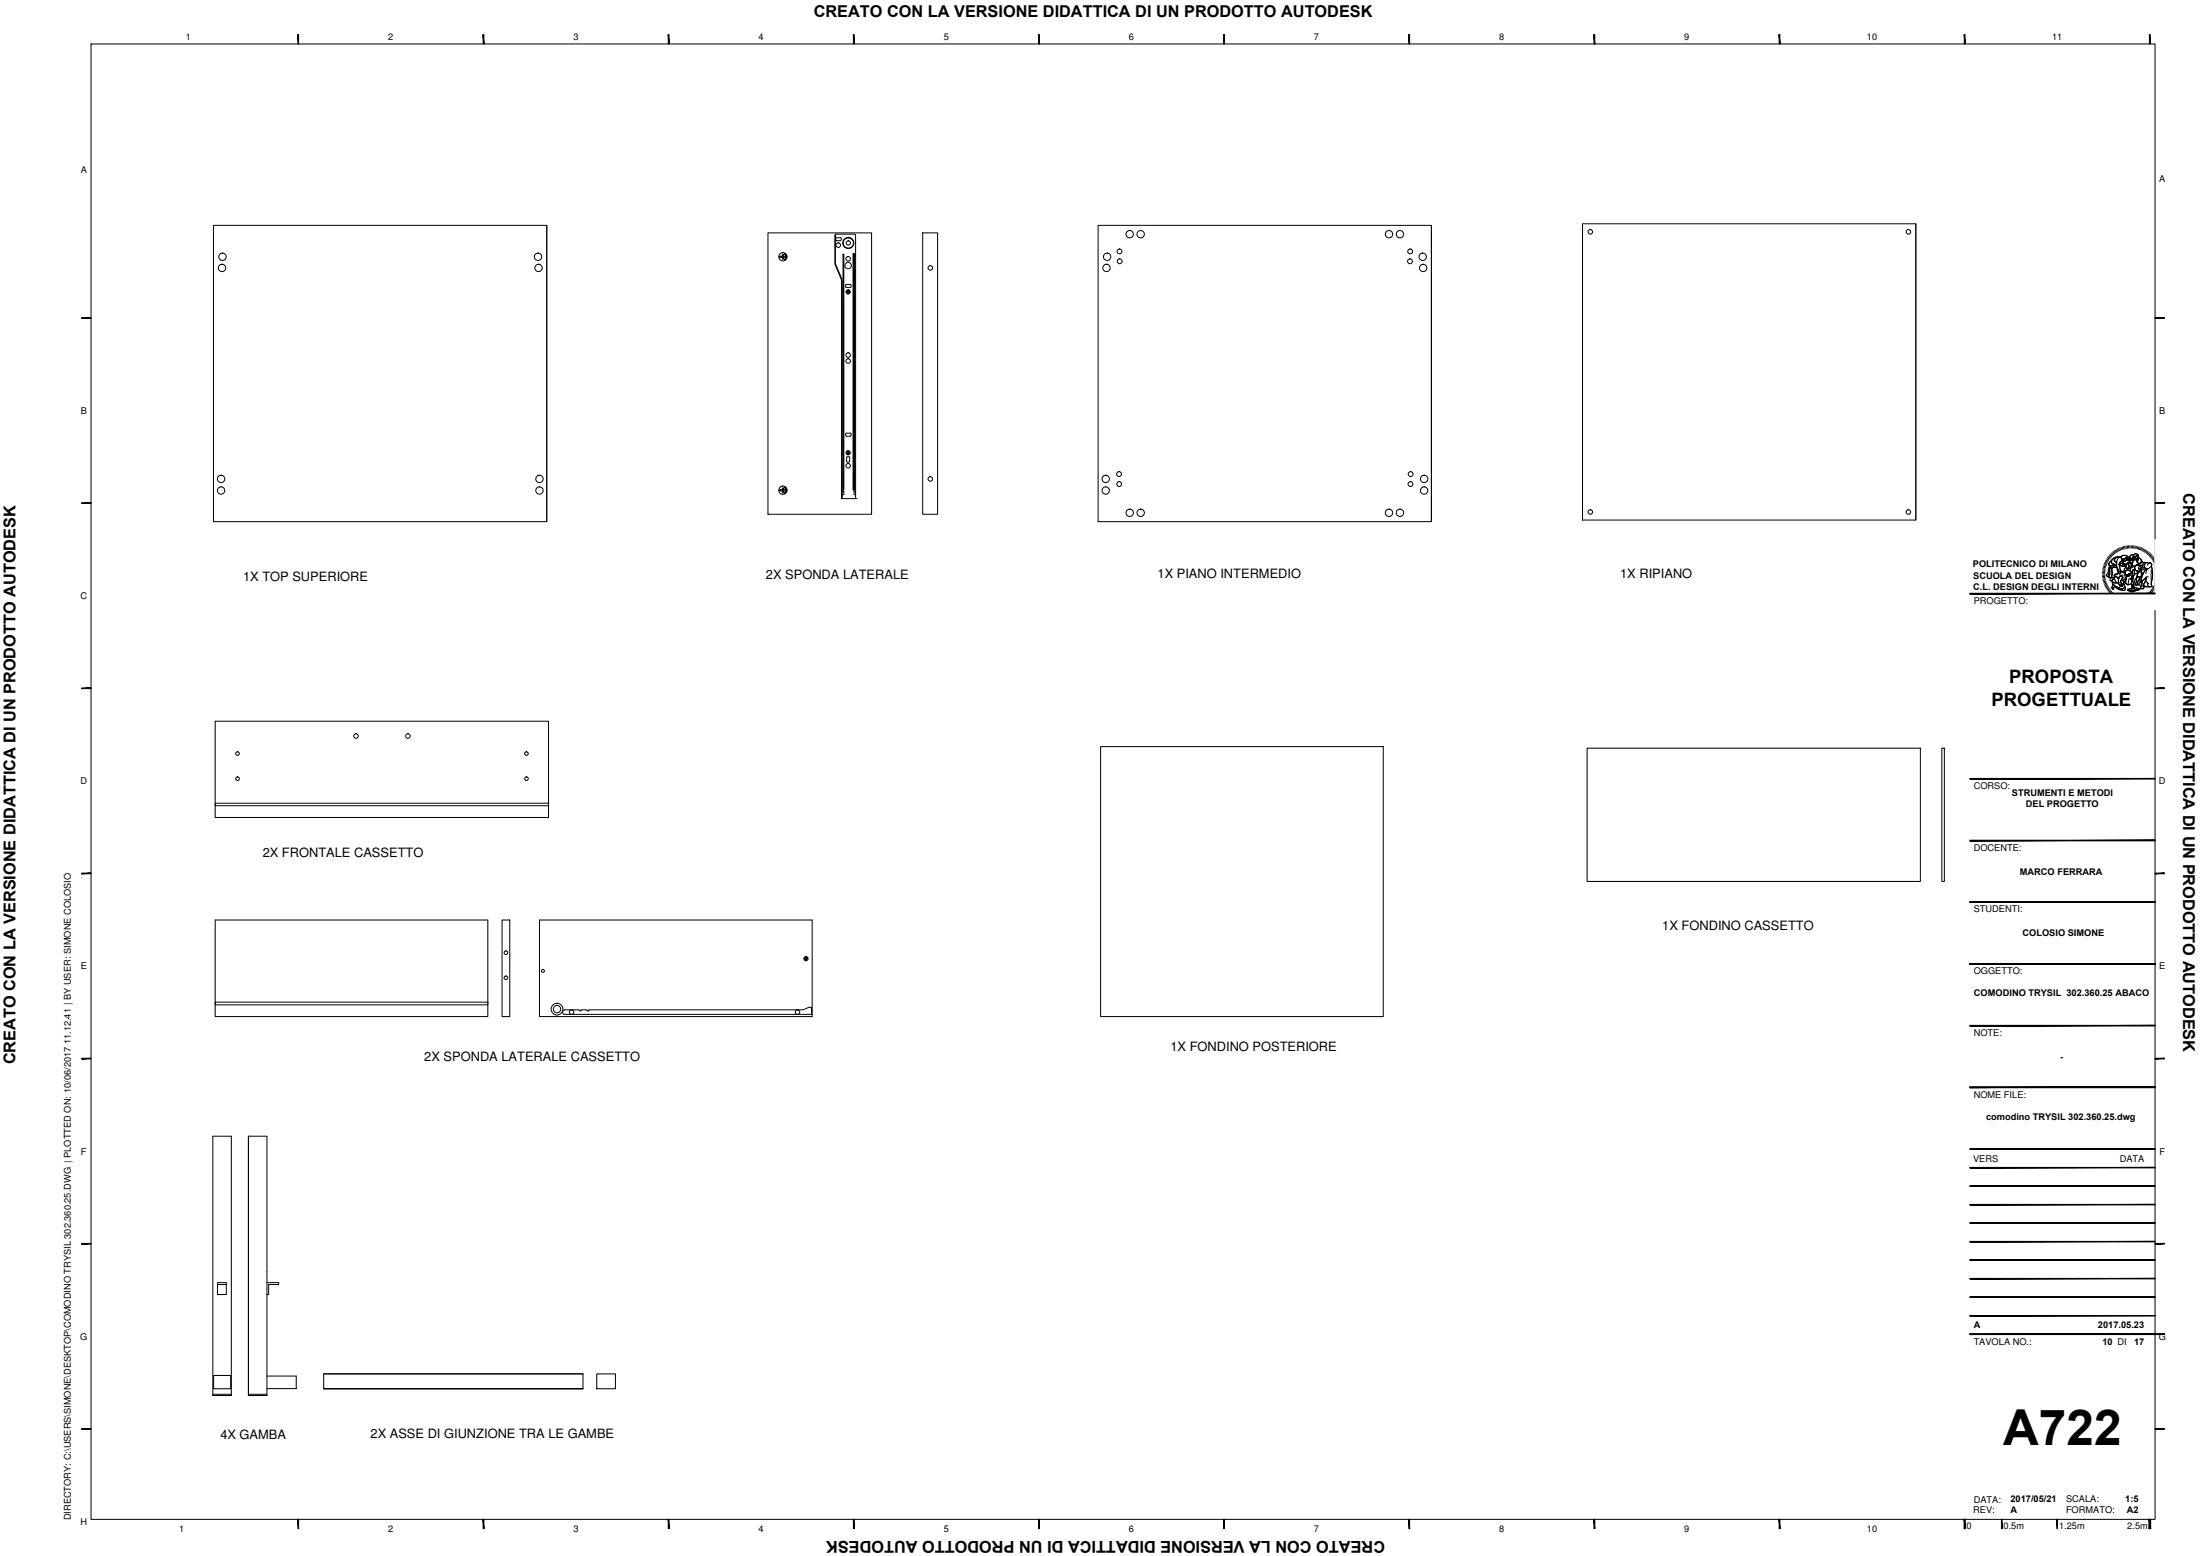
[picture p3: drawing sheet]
<svg xmlns="http://www.w3.org/2000/svg" width="594mm" height="420mm" viewBox="0 0 594 420" stroke-linecap="round" stroke-linejoin="round" font-family="sans-serif">
<g fill="none" stroke="#000" stroke-width=".27">
<path d="M24.6 11.9h557.3v398.4h-557.3zM80.5 9.4h.1v2.5zM80.5 9.4l.1 2.5h-.1zM130.5 9.4h.2v2.5zM130.5 9.4l.2 2.5h-.2zM180.5 9.4h.2v2.5zM180.5 9.4l.2 2.5h-.2zM230.4 9.4h.3v2.5zM230.4 9.4l.3 2.5h-.3zM280.4 9.4h.3v2.5zM280.4 9.4l.3 2.5h-.3zM330.4 9.4h.3v2.5z"/>
<path d="M330.4 9.4l.3 2.5h-.3zM380.4 9.4h.2v2.5zM380.4 9.4l.2 2.5h-.2zM430.4 9.4h.2v2.5zM430.4 9.4l.2 2.5h-.2zM480.4 9.4h.2v2.5zM480.4 9.4l.2 2.5h-.2zM530.4 9.4h.2v2.5zM530.4 9.4l.2 2.5h-.2zM580.4 9.4h.2v2.5zM580.4 9.4l.2 2.5h-.2zM57.6 60.8h90v80.1h-90z"/>
<path d="M147.6 60.8v80.1M207.4 62.9h28v76h-28zM210.5 69.4l.2-.2v.3zM211.3 69.2v-.5h.3v.5M211.3 69.5v.5h.3v-.5M211.3 69.2h-.5v.3h.5M211.3 69.2l.3 .3M211.6 69.2h.5v.3h-.5M211.6 69.2l-.3 .3M211.8 70l.1 .2zM211.9 70l.3-.7-.4-.7a.77 .77 0 0 1 .6 .7 .77 .77 0 0 1-.4 .8M225.5 63.7v7.6l1.7 4.3v59h4.2"/>
<path d="M225.6 63.3v7.9l1.8 4.4v59M225.7 63.2h5M225.8 63.2l-.3 .4M225.8 64.2h1.2M225.8 65h1.2M225.8 64.2l-.1 .4 .1 .3M227 64.2l.2 .4-.2 .3M227.7 68.6h.2v63.7h-.2zM228.5 76.8h1.2l.2 .4-.2 .4M228.5 77.6h1.2M228.5 76.8l-.2 .4 .2 .4M228.9 78.8h-.3v.1h.3"/>
<path d="M228.9 78.9v.4h.2v-.4M228.9 78.8v-.3h.2v.3M228.9 78.8l.2 .1M229.1 78.8h.3v.1h-.3M229.1 78.8l-.2 .1M230.4 68.5h.2v63.8h-.2zM230.6 68.5h.1v63.8h-.1v-62.4M230.7 63.2l.3 .4M231 63.6v71M249.2 62.9h4v76h-4zM296.5 60.8h90v80.1h-90zM386.5 60.8v80.1"/>
<path d="M427.3 60.4h90v80h-90zM517.3 60.4v80M22.1 86l2.5-.2v.2zM22.1 85.8h2.5l-2.5 .2zM227.2 80.1h.2M581.9 86l2.5-.2v.2zM581.9 85.8h2.5l-2.5 .2zM228.5 117h1.2M228.5 117.8h1.2M228.5 117l-.2 .3 .2 .4M229.7 117l.2 .3-.2 .4M22.1 135.9l2.5-.1v.1z"/>
<path d="M22.1 135.8h2.5l-2.5 .1zM210.5 132.4l.2-.2v.4zM211.3 132.6v.5h.3v-.5M211.3 132.2v-.4h.3v.4M211.3 132.2h-.5v.4h.5M211.3 132.2l.3 .4M211.6 132.2h.5v.4h-.5M211.6 132.2l-.3 .4M211.8 131.6l.1-.1-.1 .3zM211.9 131.7l.3 .7-.3 .8M212 131.6a.91 .91 0 0 1-.1 1.6M227.4 132.6h.5v1h-.5"/>
<path d="M228.6 124.6l.4 .2 .4-.2M228.9 122.1h-.3v.3h.3M228.9 122.4v.3h.2v-.3M228.9 122.1v-.3h.2v.3M228.9 122.1l.2 .3M229.1 122.1h.3v.3h-.3M229.1 122.1l-.2 .3M229.4 123.5l-.4-.2-.4 .2v1.2M229.4 123.5v1.2M231 132.6h-.4v1h.4M581.9 135.9l2.5-.1v.1zM581.9 135.8h2.5l-2.5 .1z"/>
<path d="M567.7 154.6l.7 .1M567.7 155h.7M567.8 154.2l.6 .1M567.8 153.9l.6 .1M567.8 153.6l.7 .1M567.9 153.2l.7 .1M568 152.8l.6 .2M568.1 152.5l.7 .2M568.2 152.2l.7 .2M568.4 151.9l.6 .2M568.4 155.3h-.7M568.4 155.6l-.7 .1"/>
<path d="M568.4 155.9l-.6 .1M568.5 156.3l-.7 .1M568.5 151.5l.7 .3M568.6 156.6l-.7 .1M568.6 156.9l-.6 .2M568.7 151.2l.6 .3M568.7 157.2l-.6 .2M568.9 157.5l-.7 .2M568.9 150.9l.6 .4M569 157.8l-.6 .3M569.1 150.6l.5 .4M569.1 158.1l-.6 .3"/>
<path d="M569.3 158.4l-.6 .3M569.3 150.3l.5 .4M569.5 158.7l-.6 .3M569.5 150l.5 .5M569.6 152.6l1.4 .3 .5-.4 .1 .6h-1.7l-.3-.1zM569.6 152.6l.1 .4M569.6 158.9l-.5 .4M569.8 149.8l.5 .5M569.8 153.1l-.3 .6-.1 1.3-.3 .6 .4 .2M569.8 159.2l-.5 .4M569.9 151.6l.3-.2v.5l.2 .3 1.1 .4-.5 .3-1.3-.2-.3-.5zM569.9 153.3l.6-.1-.2 .4-.1 2.4-.8-.2z"/>
<path d="M570 149.5l.5 .5M570 159.5l-.5 .4M570 153.1l-.3 .5v1.5l-.3 .7 .8 .2M570.2 151.4l-.5 .5a.44 .44 0 0 0-.3 .4 .44 .44 0 0 0 .4 .4h.7l.5 .2 .5-.4M570.2 159.7l-.5 .5M570.3 149.3l.4 .5M570.3 151.1l.4-.3a1.55 1.55 0 0 1 1.5-.4l-.9 .3-.4 .4 .2 .4 .5 .3-.1 .8-1.1-.4-.2-.3zM570.3 156.7v.3l.5 .3 1 .1 .3-.2M570.4 157.1l1 .3 .7-.2 .1 .5 .3 .3-.1 .3 .3-.3 .2 .4-.1-.5 .3 .4-.2-.5 .4 .2-.8-.7 .3-.7a1.36 1.36 0 0 1 .8 1.4v.7l-.5 .3h-.4l-1.4-.7a1.51 1.51 0 0 1-.9-1.2zM570.4 157.1a1.53 1.53 0 0 0 1 1.3l1.8 .8M570.4 160l-.4 .4M570.5 153.2l1.1-.1 .6 1.2v.5l-1.3 .5 .2 .4-.1 .2a.24 .24 0 0 1-.2 .3 .24 .24 0 0 1-.3-.2l-.3-.3 .1-2.1z"/>
<path d="M570.5 153.2l-.2 .4v2.4M570.6 157.7l.8 .7 1.3 .6 .8-.2 .2-.5 .2 .3v.5l-.6 .3-1-.2-1.1-.7-.3 .1a.22 .22 0 0 0-.3 .1 .22 .22 0 0 0 .2 .3l-.3 .1-.2-.4zM570.6 157.7l-.3 1 .2 .4 .3-.1-.2-.2 .1-.2 .5-.1 1.1 .7 1.3 .2 .3-.3-.1-.7M570.6 149l.4 .6M570.8 156.2l-.8-.1-.2 .7 .2 .1 .6-.4h.4l.4 .5M570.8 148.8l.4 .6M571 155.2l1.2-.4 .3 .2 .2-.5 .6-.1 .4 .2 .5 .7a.81 .81 0 0 1-.3 1.1l-.4 .2h-.4a.3 .3 0 0 1-.2-.3 .3 .3 0 0 1 .3-.2l-.2-.5a.52 .52 0 0 0-.6 0 .52 .52 0 0 0-.2 .5h-.3l-.5-.5-.4 .1zM571 155.8h.1a.45 .45 0 0 1 .5-.1 .45 .45 0 0 1 .3 .4l.2 .2v.9l-.4 .2-.9-.1-.4-.2-.1-.4 .6-.2-.1-.3zM571.1 148.6l.4 .6M571.2 150.7l1.2-.3 .5 .4 .1 .5-.6 .7a.65 .65 0 0 0 0 1l.1 .4a.73 .73 0 0 0 .5 .9l.1 .1-.4 .1-.2 .4-.4-.2 .1-.4-.6-1.3v-1.2l-.7-.4zM571.3 155.5l.8 .7M571.4 155.6l-.6 .5 .1 .4"/>
<path d="M571.4 148.4l.4 .6M571.6 153.1l-1.5 .1a.44 .44 0 0 0-.5-.1 .44 .44 0 0 0-.2 .5l-.2 1-.5 .7 .3 .3M571.7 153.5l.3 1.4M571.7 148.3l.3 .6M572 150.8l-.4 .6-.1 1.4 .8 2.2 .3-.1 .2-.5h.3l-.5-.3-.2-1.1a1.27 1.27 0 0 1 .5-1.7v-.5l-.4-.3-.8-.1-.8 .2-.6 .5-.1 .8 .2 .3 1 .3M572 148.1l.3 .6M572.2 154.8l-1.1 .3-.2 .5 .2 .2M572.2 150.4l-.7 .2-.5 .4-.1 .4 .6 .4M572.4 147.9l.2 .7M572.5 151.8l.3-.3 .6-.1-.1 .5-1.1 .5zM572.5 152.3l.7-.3 .3 .2-.3 .2 .1 .5-.5-.1zM572.5 155.5l.8 .4-.8 1.3 .8 .8-.4-.2 .2 .5-.3-.4 .1 .5-.2-.4-.3 .3 .1-.3-.4-.6v-1.1z"/>
<path d="M572.5 155.5l.5 .1a.35 .35 0 0 1 .2 .4 .35 .35 0 0 1-.2 .3l-.5 1 .8 .7-.4-.2 .2 .5-.3-.4v.5l-.1-.4-.3 .3 .1-.3-.4-.6v-1.1zM572.5 152.3l.1 .4 .7 .1M572.6 150.5l.7-.5h.9l.5 .5-.1 .3-.5-.2-.4 .4h-.6l-.2-.2M572.7 147.8l.2 .6M572.8 150.2l.5-.2h.6l.8 .4a.26 .26 0 0 1-.2 .4 .26 .26 0 0 1-.3-.2l-.6 .4h-.3l-.7-.5zM572.9 150.8l.7 .2 .5-.4 .3 .2-.2 .6-.3 .2-.5-.2-.5 .1zM573.1 147.7l.2 .7M573.1 154.4l.6 .2 .5 .7a.74 .74 0 0 1-.4 1.1M573.2 156.7l.5 1.7-.3 .5-.7 .1M573.3 152.2l.8 .1-.2 .2a.38 .38 0 0 1-.2 .5 .38 .38 0 0 1-.5-.2zM573.3 152l.2 .2M573.3 151.7v.2l-1.1 .5"/>
<path d="M573.3 155.3l-.7 .2M573.4 147.6l.2 .7M573.4 151.4l-.3 .5M573.5 155l.8 .4M573.6 152.3h-.4v.5a.39 .39 0 0 0 .5 .1 .39 .39 0 0 0 .2-.5l.2-.1-.6 .1M573.7 155.4l.2 .4-.1 .6-.5 .3-.4-.1M573.7 154.6v-.2l.6-.5 1 .2 .3 .5v.3l-.4-.1-1 .5 .6 .3 .8-1-.3-.5-.4-.2h-.6l-.6 .7-.1-.1 .2-1.1 .2-.2 .3 .2h1.1l.5-.4-.1-.3 .7 .2-.1 .5 .2 .5-.3 .4 .2 .7-.9 .8-.1 .5-.3-.1 .3 .3 .2-.1v.4l.2-.2-.3 1.1-1.1 .2-.8-.7 .4-.6 .1-1.1M573.7 154.4l.6-.5 .6 .1 .5 .2 .2 .6h-.5l-1 .6zM573.7 157.2l.8 .7M573.7 147.5l.2 .7M573.9 151.3l.1 .1M574 150.9l.2 .1"/>
<path d="M574.1 156.6v1M574.1 153.2l-.5 .5v.8M574.1 147.4l.1 .7M574.1 151h.1M574.2 155.2l1.1-.3-.1 .4-.5 .3-.5-.1zM574.2 156.1l-.3 .8-.4 .5M574.4 151.1l.9-.2 .2 .4-.5 .1zM574.4 150.8l-.2 .6-.3 .2-.5-.2-.5 .1M574.4 147.4l.1 .7M574.5 159.1l2-.4 1.2 .2-2.1 .6zM574.5 159.1l1.1 .4v.3l-1.1-.4zM574.6 151.9l.8-.1 .4 .8 .1 .4h-.4l.1-.3v-.5l-.7-.4-.2 .3 .2 1.3-.7-.1a.28 .28 0 0 1-.2-.2 .28 .28 0 0 1 .2-.3z"/>
<path d="M574.7 151.9l.4-.1 .5 .4v.9l-.3 .3h-.4zM574.8 147.3v.7M574.8 150.9a.46 .46 0 0 1 .5-.3 .46 .46 0 0 1 .4 .4v.2l-.2 .1M574.9 156.3l-.4 1.6 1.1-.2M574.9 155.4v.1M575 150.6l.6 .2 .1 .4-.2 .1-.2-.4-.5 .1zM575 155l.1 .1M575 155.3l.1 .1M575 155.1v.1M575 152.2h.1M575.1 152.1l-.2 .1M575.1 147.3l.1 .7"/>
<path d="M575.2 151.1l-.5-.1-.3 .1 .6 .3h.4l-.2-.5 .1 .2M575.3 153.4v.7M575.3 154.9l-.1 .4-.4 .3-.3-.1-.2-.2M575.3 152l.3 .2-.1 .2M575.5 152.1l-.4-.3-.4 .1v.4l.2 .6-.1 .6-.8-.3 .6-1.4 .7-.1 .4 .5 .2 .8-.3 .2-.1-.3M575.5 147.3v.7M575.6 152.5h-.2M575.6 152.3v.5h-.7M575.6 153.1l-.3 .3h-.4M575.6 159.5l2.1-.6v.3l-2.1 .6zM575.6 159.5v.3M575.7 156.1v.2l.2-.2"/>
<path d="M575.7 151.2l.2-.1 .1 .3-.3 .9M575.8 155.7h.1M575.8 156.3l-.1 .5 .2-.2M575.8 155.6l.3-.1-.4 1.3v-.4l-.2 .1-.3-.3h.4zM575.8 150.7l.1 .4M575.8 152.7l-.1-.5 .3-.4-.1-.6-.8-.7 .3-.6 .8-.1-.2 .6 .1 1 .2-.1v-.5l.2 .3 .5-.1-.1 .6 .1 .1 .2-.2 .1 .4a.3 .3 0 0 1 .2 .3 .3 .3 0 0 1-.3 .3l-.7 .4M575.8 147.3v.7M575.9 153.7l-.1 1.4M575.9 153l.5 .2M576 157.8l.2-.1 .1 1.1-.2-.6-.4 .7zM576.1 154.9l-.5 .4 .1 .4M576.1 155.5l-.5 .3-.1 .5-.3-.1 .3 .3 .2-.1"/>
<path d="M576.2 153.8l-.4 .9M576.2 149.8l-.9 .1-.2 .7M576.2 147.4l-.1 .7M576.3 149.7l.6-.2 .6 .5v.8l-.5 .9v-.7l.3-.4-.2-.6-.7 .3-.1 1-.2 .1-.1-1zM576.3 150.8l.2 .3 .5-.1M576.4 152.9l.5-.3 .6-.1 .9 .3 .1 .4-.2 .5-.7 .7h-.4l-.8-.8zM576.5 154.9l.8-.2-.4 1.2-.7 1.1 .1 .7-.4 .1-.2 .5-.1-1zM576.5 150.6h.2M576.5 154.9l-.9 2.4 .2 1-.2 .9 .5-1 .3 .9-.2-1.4-.3 .1-.1 .6M576.5 150.3l.6-.3 .2 .6-.3 .5h-.6l-.1-.4zM576.6 151h.1M576.6 153.9l-.3 .4 .1 .6 .9-.1 .5-.7"/>
<path d="M576.6 147.4l-.1 .7M576.6 150.6h.1M576.7 150.9h.1M576.9 147.5l-.1 .6M576.9 155.9v1.1l-.2 .9 .6 .1 .2-.2-.3-.7 .5-.7 .1-.6-.8 .1M576.9 150.7l.3 .1M577 155.8h.8l-.1 .6-.5 .7 .3 .7-.3 .2-.5-.1zM577 150.8h.1M577.2 151.5l.4 .7M577.2 154l.1 .1M577.3 152.4l1-.5h.8l-.6 .9zM577.3 147.6l-.2 .6"/>
<path d="M577.4 154.8l-.5 1.3-.7 .9v.8M577.4 150.6l.6 .3 .6 1-.9 .3-.4-.2-.1-.5zM577.4 154h-.3M577.5 150.6l.7 .5 .2 .5M577.5 154.3h-.1M577.6 147.7l-.2 .6M577.7 158.9v.3l-2.1 .6-1.1-.4v-.3l1.1 .4 2.1-.6a5.7 5.7 0 0 0-3.2 .2M577.9 153.9h.4v1.2a.49 .49 0 0 1-.5 .7h-.9l.4-1.1zM578 147.8l-.3 .6M578 153.6l-.1 .4M578 152.7h.4l.1 .3M578 151.4l.6 .5"/>
<path d="M578.2 155.7l-.4 .1M578.2 157.1l-.2 .2 .3 .2M578.3 153.9l-.1 1.7-.6 1.4 .2 1 .3 .3M578.3 147.9l-.3 .6M578.5 152.8l.4-.7 .4-.2 1.3 .1 .5 .4-.2 .5-1.2 .9-.5-.1-.7-.7M578.5 156.8l1.1-1-.1 .6-.8 1.6v.4a.33 .33 0 0 1 .2 .3 .33 .33 0 0 1-.3 .3h-.5l-.1-.2zM578.5 153l-.9 1.4h-.5l-.6-.6v-.6l.5-.6 .7 .2-.2 .5a.25 .25 0 0 0 .1 .4 .25 .25 0 0 0 .4-.2l.2-.3-.2-.5-.6-.2-.7 .2-.3 .3v.4M578.6 154.6v.6M578.6 148.1l-.3 .5M578.9 148.2l-.3 .6M579 153.8l-.9 .1M579.1 158l.5 .4"/>
<path d="M579.2 148.4l-.3 .6M579.3 151.9h-1.1l-.9 .6M579.4 156.8l.8 .9M579.4 152l1.1-.1 .6 .4-.2 .6 .3 1.2 .1 1.8-.4 2 .3 .5h-2.5v-.4l.8-1.6 .1-.6-1.5 1.4 .5-1.9 .4-.9a.8 .8 0 0 1 .9-.7l-.7-.4-.2-.3zM579.4 153.8l-.9 1.6-.4 1.8 1.5-1.4h.5M579.5 151.9l-.4 .5-.1 .6 .2 .3 .7 .4M579.5 148.6l-.3 .6M579.6 155.8l-.1 .6-.8 1.6v.4a.33 .33 0 0 1 .2 .3 .33 .33 0 0 1-.3 .3l-.6-.1 .5-2M579.7 153.8l-.3 1.1M579.8 157.3l.1 .6 .6 .5M579.8 148.8l-.4 .5M580.1 152.4l-.3 .2"/>
<path d="M580.1 149l-.4 .5M580.4 159.8l.5 .5M580.4 149.2l-.4 .5M580.6 159.6l.5 .4M580.7 149.5l-.5 .5M580.8 159.4l.5 .4M580.9 154v3.3M580.9 152.9l.4 1.6-.4 3.4 .3 .5h-2.4M580.9 149.7l-.5 .5M581 159.1l.6 .4M581.1 150l-.5 .4M581.2 158.8l.6 .4"/>
<path d="M581.4 150.3l-.6 .4M581.4 158.6l.5 .3M581.5 158.3l.7 .3M581.6 150.6l-.5 .3M581.7 158l.6 .3M581.8 150.8l-.6 .4M581.8 157.7l.7 .2M581.9 157.4l.7 .2M582 151.1l-.6 .4M582 157.1l.7 .2M582.1 156.7l.7 .2M582.2 151.4l-.6 .4"/>
<path d="M582.2 156.4l.7 .2M582.2 156.1l.7 .1M582.3 155.8l.7 .1M582.3 151.8l-.6 .2M582.3 155.5h.7M582.4 155.2l.6 .1M582.4 154.9h.6M582.5 152.1l-.7 .2M582.6 152.4l-.7 .3M582.7 152.8l-.6 .2M582.8 153.1l-.6 .2M582.9 153.5l-.7 .1"/>
<path d="M582.9 153.8l-.6 .1M583 154.5l-.7 .1M583 154.1l-.7 .1M570.7 160.2l-.5 .5M570.9 160.4l-.4 .5M571.2 160.6l-.4 .5M571.4 160.8l-.3 .5M571.7 161l-.3 .5M572 161.1l-.3 .6M572.3 161.3l-.3 .6M572.6 161.4l-.3 .6M572.9 161.5l-.2 .7"/>
<path d="M573.2 161.6l-.2 .7M573.5 161.7l-.2 .7M573.8 161.8l-.1 .6M574.2 161.9l-.2 .6M574.4 161.9v.7M574.8 161.9l-.1 .7M575.1 162v.7M575.4 162l.1 .7M575.8 161.9v.7M576.1 161.9v.7M576.4 161.9l.1 .7M576.7 161.9l.2 .6"/>
<path d="M577 161.8l.2 .6M577.4 161.7l.1 .6M577.7 161.6l.2 .6M578 161.5l.2 .6M578.3 161.3l.3 .6M578.6 161.2l.3 .6M578.9 161.1l.3 .5M579.1 160.9l.4 .5M579.4 160.7l.4 .5M579.7 160.5l.4 .5M579.9 160.3l.5 .5M580.2 160.1l.4 .4"/>
<path d="M22.1 185.9l2.5-.1v.1zM22.1 185.8h2.5l-2.5 .1zM58.1 194.7h90v26h-90zM581.9 185.9l2.5-.1v.1zM581.9 185.8h2.5l-2.5 .1zM58.1 216.9h90v.7h-90zM297.2 201.6h76.3v72.9h-76.3zM428.6 202h90v36h-90zM524.4 202h.6v36h-.6zM22.1 235.9l2.5-.1v.1zM22.1 235.8h2.5l-2.5 .1zM581.9 235.9l2.5-.1v.1z"/>
<path d="M581.9 235.8h2.5l-2.5 .1zM58.1 248.4h73.6v26.1h-73.6zM135.6 248.4h2.1v26.1h-2.1zM145.7 248.4h73.6v26.1h-73.6zM217.5 258.8v-.3h.2v.3M217.5 259v.3h.2v-.3M217.5 258.8h-.3v.2h.3M217.5 258.8l.2 .2M217.7 258.8h.3v.2h-.3M217.7 258.8l-.2 .2M58.1 270.6h73.6v.7h-73.6zM152.2 272.8l4.1-.1 .6 .3 .1-.3h1.3l.6 .3 .1-.3h57.9l1.5-.7h.7v1.9h-66.8l-.2-.2a.61 .61 0 0 1 .1-.9z"/>
<path d="M22.1 285.9l2.5-.1v.1zM22.1 285.8h2.5l-2.5 .1zM581.9 285.9l2.5-.1v.1zM581.9 285.8h2.5l-2.5 .1zM67.1 306.8h5v39.5h3.2v.6h-2.8v2.7h-.4M22.1 335.9l2.5-.1v.1zM22.1 335.8h2.5l-2.5 .1zM581.9 335.9l2.5-.1v.1zM581.9 335.8h2.5l-2.5 .1zM58.7 346.9h2.4v2.7h-2.4zM58.7 346.9v-.6h2.4v.6M72.1 346.3v30.5h-5v-70v70h5"/>
<path d="M57.5 376.8v-70h5v70h-5h5M57.5 376.5h5M57.7 371.4h4.6v3.6h-4.6zM67.1 376.5h5M72.1 371.6h7.9v3.4h-7.9M87.4 371h70M157.4 371h-70v4h70h-70M157.4 371v4M161.1 371h5.1v4h-5.1zM22.1 385.9l2.5-.1v.1zM22.1 385.8h2.5l-2.5 .1zM581.9 385.9l2.5-.1v.1z"/>
<path d="M581.9 385.8h2.5l-2.5 .1zM80.5 410.3h.1v2.5zM80.5 410.3l.1 2.5h-.1zM130.5 410.3h.2v2.5zM130.5 410.3l.2 2.5h-.2zM180.5 410.3h.2v2.5zM180.5 410.3l.2 2.5h-.2zM230.4 410.3h.3v2.5zM230.4 410.3l.3 2.5h-.3zM280.4 410.3h.3v2.5zM280.4 410.3l.3 2.5h-.3zM330.4 410.3h.3v2.5z"/>
<path d="M330.4 410.3l.3 2.5h-.3zM380.4 410.3h.2v2.5zM380.4 410.3l.2 2.5h-.2zM430.4 410.3h.2v2.5zM430.4 410.3l.2 2.5h-.2zM480.4 410.3h.2v2.5zM480.4 410.3l.2 2.5h-.2zM530.4 410.3h.2v2.5zM530.4 410.3l.2 2.5h-.2zM540.5 410.3h.1v2.5zM540.5 410.3l.1 2.5h-.1zM555.4 410.3h.2v2.5z"/>
<path d="M555.4 410.3l.2 2.5h-.2zM580.3 410.3h.5v2.5zM580.3 410.3l.5 2.5h-.5zM580.4 410.3h.2v2.5zM580.4 410.3l.2 2.5h-.2z"/>
<circle cx="60" cy="72.3" r=".99"/>
<circle cx="60.1" cy="69.3" r="1"/>
<circle cx="145.3" cy="69.3" r="1"/>
<circle cx="145.4" cy="72.3" r=".99"/>
<circle cx="211.4" cy="69.3" r="1.12"/>
<circle cx="226.4" cy="66.2" r=".61"/>
<circle cx="229" cy="71.7" r=".87"/>
<circle cx="229" cy="69.9" r=".61"/>
<circle cx="229" cy="78.8" r=".57"/>
<circle cx="229.1" cy="65.6" r="1.38"/>
<circle cx="229.1" cy="65.6" r="1.5"/>
<circle cx="229.1" cy="65.6" r=".57"/>
<circle cx="251.2" cy="72.3" r=".61"/>
<circle cx="298.8" cy="72.3" r="1"/>
<circle cx="299" cy="69.3" r="1"/>
<circle cx="302.3" cy="67.9" r=".66"/>
<circle cx="302.4" cy="70.6" r=".66"/>
<circle cx="305.1" cy="63.2" r=".99"/>
<circle cx="308" cy="63.2" r=".99"/>
<circle cx="375.1" cy="63.2" r=".99"/>
<circle cx="378" cy="63.2" r=".99"/>
<circle cx="380.8" cy="70.6" r=".66"/>
<circle cx="380.8" cy="67.9" r=".66"/>
<circle cx="384.2" cy="69.3" r="1"/>
<circle cx="384.3" cy="72.3" r=".99"/>
<circle cx="429.4" cy="62.6" r=".61"/>
<circle cx="515.3" cy="62.6" r=".61"/>
<circle cx="229" cy="95.9" r=".61"/>
<circle cx="229" cy="97.5" r=".61"/>
<circle cx="59.7" cy="129.3" r=".99"/>
<circle cx="59.7" cy="132.5" r=".99"/>
<circle cx="145.7" cy="129.3" r=".99"/>
<circle cx="145.7" cy="132.5" r=".99"/>
<circle cx="211.4" cy="132.4" r="1.12"/>
<circle cx="229" cy="125.8" r=".61"/>
<circle cx="229" cy="122.3" r=".57"/>
<circle cx="251.2" cy="129.3" r=".61"/>
<circle cx="298.6" cy="129.3" r=".99"/>
<circle cx="298.6" cy="132.5" r=".99"/>
<circle cx="302.2" cy="128" r=".66"/>
<circle cx="302.2" cy="130.7" r=".66"/>
<circle cx="305.1" cy="138.5" r="1"/>
<circle cx="308" cy="138.5" r=".99"/>
<circle cx="375.1" cy="138.5" r="1"/>
<circle cx="378" cy="138.5" r="1"/>
<circle cx="380.9" cy="130.7" r=".66"/>
<circle cx="380.9" cy="128" r=".66"/>
<circle cx="384.6" cy="129.3" r=".99"/>
<circle cx="384.6" cy="132.5" r=".99"/>
<circle cx="429.4" cy="138.3" r=".61"/>
<circle cx="515.3" cy="138.3" r=".61"/>
<circle cx="96.1" cy="198.7" r=".61"/>
<circle cx="110.2" cy="198.7" r=".61"/>
<circle cx="64.1" cy="210.3" r=".49"/>
<circle cx="64.1" cy="203.5" r=".49"/>
<circle cx="142.2" cy="210.3" r=".49"/>
<circle cx="142.2" cy="203.5" r=".49"/>
<circle cx="136.6" cy="257.3" r=".49"/>
<circle cx="217.6" cy="258.9" r=".57"/>
<circle cx="136.6" cy="264" r=".49"/>
<circle cx="146.6" cy="262.2" r=".4"/>
<circle cx="150.4" cy="272.5" r="1.59"/>
<circle cx="150.4" cy="272.5" r=".99"/>
<circle cx="154.4" cy="273.3" r=".61"/>
<circle cx="215.4" cy="273.3" r=".61"/>
</g>
<g fill="#000">
<path d="M80.5 9.4l.1 2.5v-2.5zM80.5 9.4l.1 2.5h-.1z"/>
<path d="M130.5 9.4l.2 2.5v-2.5zM130.5 9.4l.2 2.5h-.2z"/>
<path d="M180.5 9.4l.2 2.5v-2.5zM180.5 9.4l.2 2.5h-.2z"/>
<path d="M230.4 9.4l.3 2.5v-2.5zM230.4 9.4l.3 2.5h-.3z"/>
<path d="M280.4 9.4l.3 2.5v-2.5zM280.4 9.4l.3 2.5h-.3z"/>
<path d="M330.4 9.4l.3 2.5v-2.5zM330.4 9.4l.3 2.5h-.3z"/>
<path d="M380.4 9.4l.2 2.5v-2.5zM380.4 9.4l.2 2.5h-.2z"/>
<path d="M430.4 9.4l.2 2.5v-2.5zM430.4 9.4l.2 2.5h-.2z"/>
<path d="M480.4 9.4l.2 2.5v-2.5zM480.4 9.4l.2 2.5h-.2z"/>
<path d="M530.4 9.4l.2 2.5v-2.5zM530.4 9.4l.2 2.5h-.2z"/>
<path d="M580.4 9.4l.2 2.5v-2.5zM580.4 9.4l.2 2.5h-.2z"/>
<path d="M22.1 86h2.5v-.2zM22.1 85.8h2.5l-2.5 .2z"/>
<path d="M581.9 86h2.5v-.2zM581.9 85.8h2.5l-2.5 .2z"/>
<path d="M22.1 135.9h2.5v-.1zM22.1 135.8h2.5l-2.5 .1z"/>
<path d="M581.9 135.9h2.5v-.1zM581.9 135.8h2.5l-2.5 .1z"/>
<path d="M22.1 185.9h2.5v-.1zM22.1 185.8h2.5l-2.5 .1z"/>
<path d="M581.9 185.9h2.5v-.1zM581.9 185.8h2.5l-2.5 .1z"/>
<path d="M22.1 235.9h2.5v-.1zM22.1 235.8h2.5l-2.5 .1z"/>
<path d="M581.9 235.9h2.5v-.1zM581.9 235.8h2.5l-2.5 .1z"/>
<path d="M22.1 285.9h2.5v-.1zM22.1 285.8h2.5l-2.5 .1z"/>
<path d="M581.9 285.9h2.5v-.1zM581.9 285.8h2.5l-2.5 .1z"/>
<path d="M22.1 335.9h2.5v-.1zM22.1 335.8h2.5l-2.5 .1z"/>
<path d="M581.9 335.9h2.5v-.1zM581.9 335.8h2.5l-2.5 .1z"/>
<path d="M22.1 385.9h2.5v-.1zM22.1 385.8h2.5l-2.5 .1z"/>
<path d="M581.9 385.9h2.5v-.1zM581.9 385.8h2.5l-2.5 .1z"/>
<path d="M80.5 410.3l.1 2.5v-2.5zM80.5 410.3l.1 2.5h-.1z"/>
<path d="M130.5 410.3l.2 2.5v-2.5zM130.5 410.3l.2 2.5h-.2z"/>
<path d="M180.5 410.3l.2 2.5v-2.5zM180.5 410.3l.2 2.5h-.2z"/>
<path d="M230.4 410.3l.3 2.5v-2.5zM230.4 410.3l.3 2.5h-.3z"/>
<path d="M280.4 410.3l.3 2.5v-2.5zM280.4 410.3l.3 2.5h-.3z"/>
<path d="M330.4 410.3l.3 2.5v-2.5zM330.4 410.3l.3 2.5h-.3z"/>
<path d="M380.4 410.3l.2 2.5v-2.5zM380.4 410.3l.2 2.5h-.2z"/>
<path d="M430.4 410.3l.2 2.5v-2.5zM430.4 410.3l.2 2.5h-.2z"/>
<path d="M480.4 410.3l.2 2.5v-2.5zM480.4 410.3l.2 2.5h-.2z"/>
<path d="M530.4 410.3v2.5h.2zM530.4 410.3h.2v2.5z"/>
<path d="M530.4 410.3l.2 2.5v-2.5zM530.4 410.3l.2 2.5h-.2z"/>
<path d="M540.5 410.3l.1 2.5v-2.5zM540.5 410.3l.1 2.5h-.1z"/>
<path d="M555.4 410.3l.2 2.5v-2.5zM555.4 410.3l.2 2.5h-.2z"/>
<path d="M580.4 410.3l.2 2.5v-2.5zM580.4 410.3l.2 2.5h-.2z"/>
<path d="M580.3 410.3l.5 2.5v-2.5zM580.3 410.3l.5 2.5h-.5z"/>
</g>
<path d="M556.9 160.3l30.8 4.3-5.8-4.3zM556.9 160.3l30.8 4.3h-30.8z" fill="#fff"/>
<path d="M556.9 160.3h25l5.8 4.3zM556.9 160.3l30.8 4.3h-30.8z" fill="none" stroke="#fff" stroke-width=".27"/>
<path d="M581.9 145.8h5.8l-5.8 14.5zM587.7 145.8l-5.8 14.5 5.8 4.3z" fill="#fff"/>
<path d="M581.9 145.8h5.8l-5.8 14.5zM587.7 145.8v18.8l-5.8-4.3zM556.9 160.3h25v-14.5h5.8v18.8h-30.8z" fill="none" stroke="#fff" stroke-width=".27"/>
<g fill="#000">
<path d="M531.9 160.4h50v-.2zM531.9 160.2h50l-50 .2z"/>
<path d="M531.9 210.4h50v-.2zM531.9 210.2h50l-50 .2z"/>
<path d="M531.9 227h50v-.1zM531.9 226.9h50l-50 .1z"/>
<path d="M531.9 243.5v.2l50-.2zM531.9 243.7l50-.2v.2z"/>
<path d="M531.9 243.7h50v-.2zM531.9 243.5h50l-50 .2z"/>
<path d="M531.9 260.2v.2l50-.2zM531.9 260.4l50-.2v.2z"/>
<path d="M531.9 260.2v.2l50-.2zM531.9 260.4l50-.2v.2z"/>
<path d="M531.9 276.9v.1l50-.1zM531.9 277l50-.1v.1z"/>
<path d="M531.9 260.2v.2l50-.2zM531.9 260.4l50-.2v.2z"/>
<path d="M531.9 260.2v.2l50-.2zM531.9 260.4l50-.2v.2z"/>
<path d="M531.9 293.5v.2l50-.2zM531.9 293.7l50-.2v.2z"/>
<path d="M531.9 293.5v.2l50-.2zM531.9 293.7l50-.2v.2z"/>
<path d="M531.9 315.2h50zM531.9 315.4l50-.2z"/>
<path d="M531.9 310.2v.2l50-.2zM531.9 310.4l50-.2v.2z"/>
<path d="M531.9 335.2h50zM531.9 335.3l50-.1z"/>
<path d="M531.9 330.2h50zM531.9 330.3l50-.1z"/>
<path d="M531.9 325.2h50zM531.9 325.3l50-.1z"/>
<path d="M531.9 320.2h50zM531.9 320.4l50-.2z"/>
<path d="M531.9 355.2h50zM531.9 355.3l50-.1z"/>
<path d="M531.9 350.2h50zM531.9 350.3l50-.1z"/>
<path d="M531.9 345.2h50zM531.9 345.3l50-.1z"/>
<path d="M531.9 340.2h50zM531.9 340.3l50-.1z"/>
<path d="M531.9 360.2v.2l50-.2zM531.9 360.4l50-.2v.2z"/>
<path d="M531.9 360.2v.2l50-.2zM531.9 360.4l50-.2v.2z"/>
<path d="M581.9 360.4h2.5v-.2zM581.9 360.2h2.5l-2.5 .2z"/>
<path d="M581.9 360.4h2.5v-.2zM581.9 360.2h2.5l-2.5 .2z"/>
</g>
<g fill="none" stroke="#000" stroke-width=".27">
<path d="M531.9 160.4l50-.2v.2zM531.9 160.2h50l-50 .2zM531.9 210.4l50-.2v.2zM531.9 210.2h50l-50 .2zM531.9 227l50-.1v.1zM531.9 226.9h50l-50 .1zM531.9 243.7l50-.2v.2zM531.9 243.5h50l-50 .2zM531.9 260.2h50l-50 .2zM531.9 260.4l50-.2v.2zM531.9 276.9h50l-50 .1zM531.9 277l50-.1v.1z"/>
<path d="M531.9 293.5h50l-50 .2zM531.9 293.7l50-.2v.2zM531.9 315.2h50zM531.9 315.4l50-.2zM531.9 310.2h50l-50 .2zM531.9 310.4l50-.2v.2zM531.9 335.2h50zM531.9 335.3l50-.1zM531.9 330.2h50zM531.9 330.3l50-.1zM531.9 325.2h50zM531.9 325.3l50-.1z"/>
<path d="M531.9 320.2h50zM531.9 320.4l50-.2zM531.9 355.2h50zM531.9 355.3l50-.1zM531.9 350.2h50zM531.9 350.3l50-.1zM531.9 345.2h50zM531.9 345.3l50-.1zM531.9 340.2h50zM531.9 340.3l50-.1zM531.9 360.2h50l-50 .2zM531.9 360.4l50-.2v.2z"/>
<path d="M581.9 360.4l2.5-.2v.2zM581.9 360.2h2.5l-2.5 .2z"/>
</g>
<text font-size="13.4" x="540.9" y="390.1">A722</text>
<g font-size="5">
<text x="542.6" y="184.5">PROPOSTA</text>
<text x="537.8" y="190.6">PROGETTUALE</text>
</g>
<g font-size="4.4">
<text x="219.7" y="4.6">CREATO CON LA VERSIONE DIDATTICA DI UN PRODOTTO AUTODESK</text>
<text x="589.6" y="133.2" transform="rotate(90 589.6 133.2)">CREATO CON LA VERSIONE DIDATTICA DI UN PRODOTTO AUTODESK</text>
<text x="4.2" y="287.4" transform="rotate(-90 4.2 287.4)">CREATO CON LA VERSIONE DIDATTICA DI UN PRODOTTO AUTODESK</text>
<text x="374" y="416" transform="rotate(-180 374 416)">CREATO CON LA VERSIONE DIDATTICA DI UN PRODOTTO AUTODESK</text>
</g>
<g font-size="3.5">
<text x="65.6" y="156.9">1X TOP SUPERIORE</text>
<text x="206.8" y="156.5">2X SPONDA LATERALE</text>
<text x="312.6" y="156.1">1X PIANO INTERMEDIO</text>
<text x="437.5" y="156">1X RIPIANO</text>
<text x="70.9" y="231.5">2X FRONTALE CASSETTO</text>
<text x="448.9" y="251.1">1X FONDINO CASSETTO</text>
<text x="114.6" y="286.4">2X SPONDA LATERALE CASSETTO</text>
<text x="316" y="283.7">1X FONDINO POSTERIORE</text>
<text x="59.5" y="388.7">4X GAMBA</text>
<text x="100.1" y="388.3">2X ASSE DI GIUNZIONE TRA LE GAMBE</text>
</g>
<g font-size="2.5">
<text x="50.2" y="10.7">1</text>
<text x="104.8" y="10.7">2</text>
<text x="154.8" y="10.7">3</text>
<text x="204.8" y="10.7">4</text>
<text x="254.8" y="10.7">5</text>
<text x="304.8" y="10.7">6</text>
<text x="354.8" y="10.7">7</text>
<text x="404.8" y="10.7">8</text>
<text x="454.8" y="10.7">9</text>
<text x="504.1" y="10.7">10</text>
<text x="554.1" y="10.7">11</text>
<text x="21.8" y="46.8">A</text>
<text x="583.1" y="49.1">A</text>
<text x="21.8" y="111.8">B</text>
<text x="583.1" y="111.8">B</text>
<text x="532.8" y="153.2">POLITECNICO DI MILANO</text>
<text x="21.7" y="161.8">C</text>
<text x="532.8" y="156.2">SCUOLA DEL DESIGN</text>
<text x="532.8" y="159.3">C.L. DESIGN DEGLI INTERNI</text>
<text x="533" y="163.1">PROGETTO:</text>
<text x="21.7" y="211.8">D</text>
<text x="533" y="213.1">CORSO:</text>
<text x="543.3" y="215">STRUMENTI E METODI</text>
<text x="583" y="211.8">D</text>
<text x="547.1" y="218">DEL PROGETTO</text>
<text x="533" y="229.7">DOCENTE:</text>
<text x="545.5" y="236.2">MARCO FERRARA</text>
<text x="533" y="246.4">STUDENTI:</text>
<text x="546.2" y="252.8">COLOSIO SIMONE</text>
<text x="21.8" y="261.8">E</text>
<text x="533" y="263.1">OGGETTO:</text>
<text x="583.1" y="261.8">E</text>
<text x="533" y="269">COMODINO TRYSIL 302.360.25 ABACO</text>
<text x="533" y="279.7">NOTE:</text>
<text x="556.3" y="286.2">-</text>
<text x="533" y="296.4">NOME FILE:</text>
<text x="536.3" y="302.4">comodino TRYSIL 302.360.25.dwg</text>
<text x="21.9" y="311.8">F</text>
<text x="583.2" y="311.8">F</text>
<text x="532.8" y="313.7">VERS</text>
<text x="572.4" y="313.7">DATA</text>
<text x="533" y="358.7">A</text>
<text x="566.5" y="358.7">2017.05.23</text>
<text x="21.7" y="361.8">G</text>
<text x="533" y="363.2">TAVOLA NO.:</text>
<text x="567.7" y="363.2">10 DI</text>
<text x="576.3" y="363.2">17</text>
<text x="583" y="361.8">G</text>
<text x="533" y="405.7">DATA:</text>
<text x="542.9" y="405.7">2017/05/21</text>
<text x="557.9" y="405.7">SCALA:</text>
<text x="573.9" y="405.7">1:5</text>
<text x="19.1" y="410.5" transform="rotate(-90 19.1 410.5)">DIRECTORY: C:\USERS\SIMONE\DESKTOP\COMODINO TRYSIL 302.360.25.DWG | PLOTTED ON: 10/06/2017 11.12.41 | BY USER: SIMONE COLOSIO</text>
<text x="21.7" y="411.7">H</text>
<text x="48.4" y="413.7">1</text>
<text x="104.8" y="413.7">2</text>
<text x="154.8" y="413.7">3</text>
<text x="204.8" y="413.7">4</text>
<text x="254.8" y="413.7">5</text>
<text x="304.8" y="413.7">6</text>
<text x="354.8" y="413.7">7</text>
<text x="404.8" y="413.7">8</text>
<text x="454.8" y="413.7">9</text>
<text x="504.1" y="413.7">10</text>
<text x="531" y="412.8">0</text>
<text x="532.8" y="408.6">REV:</text>
<text x="541" y="412.8">0.5m</text>
<text x="542.9" y="408.7">A</text>
<text x="556" y="412.8">1.25m</text>
<text x="557.9" y="408.7">FORMATO:</text>
<text x="574.3" y="408.7">A2</text>
<text x="574.4" y="412.8">2.5m</text>
</g>
</svg>
